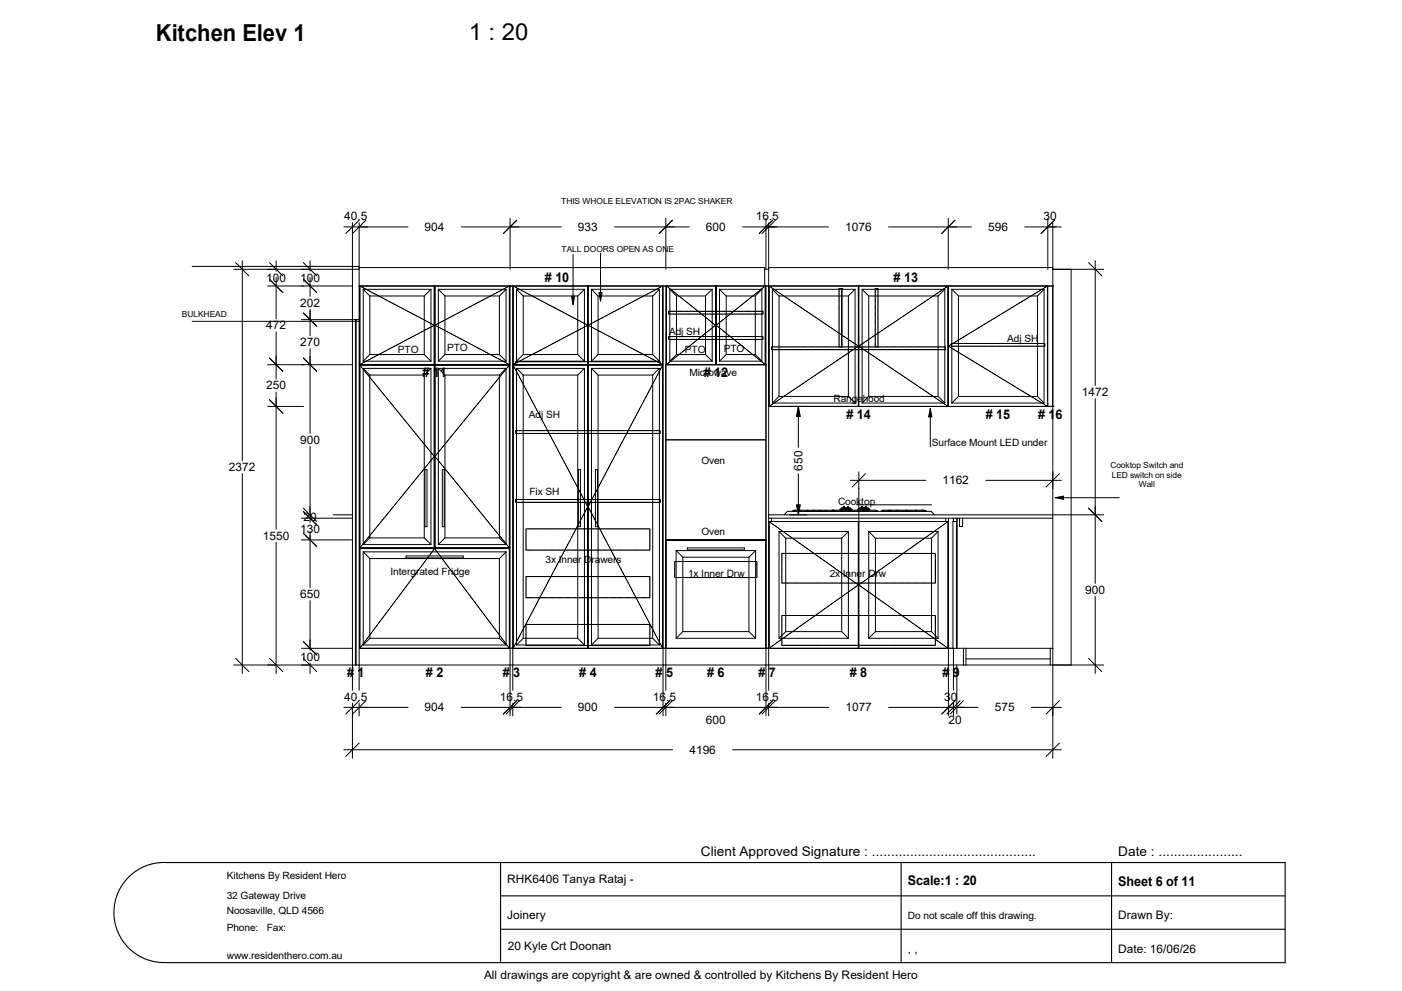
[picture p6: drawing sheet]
<svg xmlns="http://www.w3.org/2000/svg" width="420mm" height="297mm" viewBox="0 0 420 297" stroke-linecap="round" stroke-linejoin="round" font-family="sans-serif">
<path d="M150 258.5v30M269.9 258.5v30M333 258.5v30M38.5 262.9a14.9 14.9 0 0 1 11.5-4.4h335v30h-335a15 15 0 0 1-14.6-8.9 15 15 0 0 1 3.1-16.7zM150 268.5h235M150 278.5h235" fill="none" stroke="#000" stroke-width=".33"/>
<g fill="none" stroke="#000" stroke-width=".3">
<path d="M57.6 79.8h50M70.6 78.7l4 4M72.6 78.1v60M80.7 78.7l4 4M82.7 78.1v3.2M90.9 78.7l4 4M92.9 78.1v3.2M103 68h19.2M105.6 66.8v140.1M107.6 66.8v140.1M107.6 66l-4 4M109.6 66l-4 4"/>
<path d="M138.2 68h29.9M152.8 65.4v15.3M154.8 66l-4 4M171.7 76.3v15M179.9 75.9v14.3M184.1 68h22.4M199.5 65.4v15.3M201.4 66l-3.9 4M222.4 68h25.8M229.5 65.4v15.3M230.3 66.8v140.1M231.4 66l-4 4"/>
<path d="M232.3 66l-4 4M266.2 68h24.8M284.1 65.4v15.3M286.1 66l-4 4M307 68h10.9M313.9 65.4v15.3M315.4 66.8v160.4M315.9 66l-4 4M326.1 78.7l4 4M328.1 78.1v37.5M57.6 96.3h50M70 80.7h37.6"/>
<path d="M80.2 85.7h25.4M80.7 83.7l4 4M82.7 83.1v12.5M82.7 99.5v14.1M90.3 95.8h17.3M90.9 93.8l4 4M90.9 83.7l4 4M92.9 83.1v5.7M92.9 92.7v7.9M106.5 95.8v103.5M106.7 95.8v103.5M107.6 85.7h207.8"/>
<path d="M107.6 80.2h121.5v5.5M107.8 85.7l22.3 11.8-22.3 11.8zM108.8 86.7h20.3M108.8 86.7l2 2M108.8 86.7v21.5M110.8 88.7h16.3M110.8 88.7v17.6M127.1 88.7v17.6M129.1 86.7l-2 2M129.1 86.7v21.5M130.1 86.5h.2M130.1 85.7v23.6h-22.5"/>
<path d="M130.3 85.7v23.6h22.5M130.3 97.5l22.3-11.8v23.6zM131.3 86.7h20.3M131.3 86.7l2 2M131.3 86.7v21.5M133.3 88.7h16.3M133.3 88.7v17.6M149.6 88.7v17.6M151.6 86.7l-2 2M151.6 86.7v21.5M152.8 85.7v128.8M153.6 85.7v121.2"/>
<path d="M153.7 85.7l22.4 11.8-22.4 11.8zM154.7 86.7h20.4M154.7 86.7l2 2M154.7 86.7v21.5M156.7 88.7h16.4M156.7 88.7v17.6M173.1 88.7v17.6M175.1 86.7l-2 2M175.1 86.7v21.5M176.1 86.5h.1M176.1 85.7v23.6M176.2 85.7v23.6"/>
<path d="M176.2 97.5l22.3-11.8v23.6zM177.2 86.7h20.3M177.2 86.7l2 2M177.2 86.7v21.5M179.2 88.7h16.3M179.2 88.7v17.6M195.5 88.7v17.6M197.5 86.7l-2 2M197.5 86.7v21.5M198.6 85.7v128.8M199.5 85.7v121.2M199.7 85.7l14.6 11.8-14.6 11.8z"/>
<path d="M200.3 93.3h28.3v.8h-28.3zM200.7 86.7h12.7M200.7 86.7l2 2M200.7 86.7v21.5M202.7 88.7h8.6M202.7 88.7v17.6M211.3 88.7v17.6M213.4 86.7l-2.1 2M213.4 86.7v21.5M214.3 86.5h.2M214.3 85.7v23.6h-14.8M214.5 85.7v23.6h15"/>
<path d="M214.5 97.5l14.8-11.8v23.6zM215.5 86.7h12.7M215.5 86.7l2 2M215.5 86.7v21.5M217.5 88.7h8.8M217.5 88.7v17.6M226.3 88.7v17.6M228.2 86.7l-1.9 2M228.2 86.7v21.5M229.1 80.7h1.2M229.5 85.7v128.8M230.3 80.2h85.1"/>
<path d="M230.4 85.7l26.7 18-26.7 18.1zM231.4 86.7h24.8M231.4 86.7l2 2M231.4 86.7v34.1M233.4 88.7h20.7M233.4 88.7v30.1M252.2 86.5h.1M252.2 86.5h-.9v17.5M252.2 86.5v17.5M254.1 88.7v30.1M256.2 86.7l-2.1 2M256.2 86.7v34.1"/>
<path d="M257.1 86.5h.1M257.1 85.7v36.1M257.2 85.7v36.1M258.3 86.7h24.7M258.3 86.7l1.9 2M258.3 86.7v34.1M260.2 88.7h20.8M260.2 88.7v30.1M281 88.7v30.1M283 86.7l-2 2M283 86.7v34.1M284.1 85.7v36.1"/>
<path d="M285.1 86.7h27.7M285.1 86.7l2 2M285.1 86.7v34.1M287.1 88.7h23.7M287.1 88.7v30.1M310.8 88.7v30.1M312.8 86.7l-2 2M312.8 86.7v34.1M313.9 85.7v36.1M315.4 85.7h.1M315.4 80.7h15.2M320.9 80.7v118.6"/>
<path d="M80.2 109.3h25.4M80.7 119.8l4 4M80.7 107.3l4 4M82.7 117.5v41.1M90.9 107.3l4 4M92.9 104.5v25.4M107.6 109.3h45.2M107.8 109.4v54.8M107.8 109.4h22.3v54.8h-22.3M107.8 109.4l22.3 27.4-22.3 27.4M108.4 109.3h.1M108.8 110.4v52.8"/>
<path d="M108.8 108.2h20.3M108.8 110.4l2 2M108.8 110.4h20.3M110.8 112.4v48.8M110.8 106.3h16.3M110.8 106.3l-2 1.9M110.8 112.4h16.3M127.1 112.4v48.8M127.1 106.3l2 1.9M129.1 110.4v52.8M129.1 110.4l-2 2M130.1 108.5h.2"/>
<path d="M131.3 110.4v52.8M131.3 108.2h20.3M131.3 110.4h20.3M131.3 110.4l2 2M133.3 106.3h16.3M133.3 106.3l-2 1.9M133.3 112.4v48.8M133.3 112.4h16.3M149.6 112.4v48.8M149.6 106.3l2 1.9M151.6 110.4v52.8M151.6 110.4l-2 2"/>
<path d="M152 109.3h.1M152.6 109.4h-22.3v54.8h22.3M152.6 109.4v54.8M152.6 109.4l-22.3 27.4 22.3 27.4M153.7 109.3h44.8M153.7 109.4h22.4v84.9M153.7 109.4l22.4 42.5-22.4 42.4zM154.4 109.3v.1M154.5 109.3v-.9h43.3v1M154.7 108.2h20.4M154.7 110.4v82.9M154.7 110.4h20.4"/>
<path d="M154.7 110.4l2 2M156.7 106.3h16.4M156.7 112.4v78.9M156.7 106.3l-2 1.9M156.7 112.4h16.4M173.1 112.4v78.9M173.1 106.3l2 1.9M175.1 110.4v82.9M175.1 110.4l-2 2M177.2 108.2h20.3M177.2 110.4v82.9M177.2 110.4h20.3"/>
<path d="M177.2 110.4l2 2M179.2 106.3h16.3M179.2 112.4v78.9M179.2 106.3l-2 1.9M179.2 112.4h16.3M195.5 112.4v78.9M195.5 106.3l2 1.9M197.5 110.4v82.9M197.5 110.4l-2 2M198.5 109.4h-22.3v84.9M198.5 109.4v84.9l-22.3-42.4zM199.5 109.3h30"/>
<path d="M200.3 109.3h.1M200.3 100.9h28.3v.8h-28.3zM200.7 108.2h12.7M202.7 106.3h8.6M202.7 106.3l-2 1.9M211.3 106.3l2.1 1.9M214.3 108.5h.2M215.5 108.2h12.7M217.5 106.3h8.8M217.5 106.3l-2 1.9M226.3 106.3l1.9 1.9M228.6 109.3h.1"/>
<path d="M231.1 104h52.2v.8h-52.2zM233.4 118.8l-2 2M233.4 118.8h20.7M252.2 104h.1M254.1 118.8l2.1 2M257.2 103.7l26.8-18v36.1zM260.2 118.8h20.8M260.2 118.8l-1.9 2M262.2 104v-17.5h.8v17.5M281 118.8l2 2M284.1 103.7l29.7-18v36.1zM285 102.9h28v.8h-28z"/>
<path d="M287.1 118.8h23.7M287.1 118.8l-2 2M310.8 118.8l2 2M328.1 119.4v55.5M80.2 121.8h10.7M92.9 133.7v22.9M154.5 129.1h43.3v.8h-43.3zM199.5 131.8h30M230.3 121.8h83.5M231.4 120.8h24.8M239.2 121.8v12.3M258.3 120.8h24.7"/>
<path d="M278.7 122.5v11.4M284.1 120.9h.1M285.1 120.8h27.7M313.8 120.9h.1M313.9 121.8h.1M313.9 121.8h1.5M315.4 121.8h.1M72.6 142v59.8M90.3 155.3h15.3M90.9 159.8l4 4M90.9 153.3l4 4M90.9 152.3l4 4"/>
<path d="M92.9 159.3v16.8M99.9 154.3h5.7M127.3 140.8h.6v17.1h-.6zM132.5 140.8h.6v17.1h-.6zM154.4 149.7h43.4v.8h-43.4zM157.6 158.5h37.1v6.4h-37.1zM173.3 140.8h.6v17.1h-.6zM176.1 157.5h.1M178.4 140.8h.6v17.1h-.6zM230.3 155.3h85.1M230.3 154.3h100.3M230.4 156.3l26.7 19-26.7 19z"/>
<path d="M230.4 156.3h26.7v38M231.1 155.3v1M233.4 159.3v32M233.4 159.3l2 2M233.4 159.3h20.7M234.9 154.3l1-1h43.1l.9 1M237.4 153.2l.4-.3h24.5l.8 .3M238.3 152.9l-.4 .3M239.2 142.1v12.2M239.8 152.9l-.2 .3M241.4 153.2h.1M241.8 152.9v.3"/>
<path d="M242.2 153.2h.1M243.8 152.9l.2 .3M244 153.2h.1M244.4 153.2h.1M245.3 152.9l.3 .3M245.6 153.2h.1M245.8 152.9l.4 .3M247.4 152.9v.3M249.9 152.9l-.8 .3M250.4 153.2h.1M251.7 152.6h.1M251.7 152.6l.1 .3"/>
<path d="M251.8 152.9h.1M252.2 152.3h.1M252.2 152.4h.1M252.2 152.3l2.5-.1v.2M252.2 152.3v.1M252.2 152.4l-.5 .2M252.4 152.3l-.4 .3 .1 .3M253 152.3v-.5h-.3l-.1 1.1M253 152.3l.1 .6M253.3 152.3l.4 .3-.1 .3M253.4 152.2h.1M253.5 152.3l.5 .3"/>
<path d="M253.6 152.2v.2M254 152.6h.1M254 152.6l-.1 .3M254.1 159.3v32M254.1 159.3l-2 2M254.2 152.2v-.4h-.3l-.1 .7M254.2 152.2l.1 .6M254.6 152.2l.3 .4-.1 .2M254.7 152.4h-2.5M254.7 152.4l.5 .2M254.7 144h22.7M255.2 152.6h-3.5"/>
<path d="M255.2 152.6l-.1 .2-3.3 .1M256.6 151.3h22.5M257 152.6h.1M257 152.6h3.5M257 152.6l.2 .2M257.1 157.8h.1M257.2 152.8h.1M257.2 156.3h26.8M257.3 141.4l-.1 52.9M257.5 152.2h.1M257.5 152.4h.1M257.5 152.2h2.5v.2"/>
<path d="M257.5 152.4h2.5M257.5 152.2v.2M257.5 152.4l-.5 .2M257.7 152.2l-.3 .4v.2M258 152.2l-.1 .6M258.1 152.2v-.4h.2v.4M258.2 152.6h.1M258.2 152.6l.1 .2M258.3 152.8h.1M258.4 152.2l.1 .3M258.5 152.5h.1M258.7 152.2h.1"/>
<path d="M258.7 152.4h.1M258.7 152.4l-.5 .2M258.7 152.2v.2M258.9 152.2h.1M258.9 152.2l-.4 .4 .1 .2M259.3 142l-4 4M259.5 152.2v-.4h-.3l-.1 1M259.6 152.2l.1 .6M259.9 152.2l.3 .4-.1 .2M260 152.4l.5 .2M260.2 159.3v32M260.2 159.3h20.8"/>
<path d="M260.2 159.3l2 2M260.5 152.6l-.1 .2h-3.2M264 153.2l.4-.3h12.6l.5 .3M264.9 152.9l-.3 .3M266.2 152.9l-.6 .3M266.2 153.2h.1M266.4 153.2h.1M266.9 152.9l-.5 .3M268.4 153.2h.1M268.6 153.2h.1M268.9 152.9l-.3 .3M270.6 153.2h.1"/>
<path d="M271.6 152.9v.3M272.3 153.2h.1M272.8 153.2h.1M274.3 152.9l.3 .3M276.2 152.9l.5 .3M281 159.3v32M281 159.3l-2 2M283.3 155.3v1M284.1 155.3v59.2M285.6 155.3v1M286.6 155.3v39h28.8M286.7 155.3v39"/>
<path d="M287.4 155.3v2.5h1v-2.5M295.3 144h22.6M316.1 149.2h19.2M317.4 142l-4 4M326.1 152.3l4 4M82.7 162.5v39.3M90.3 161.8h15.3M108.8 165.4v27.9M108.8 163.2h20.3M108.8 165.4l2 2M108.8 165.4h42.8M110.8 167.4v23.9"/>
<path d="M110.8 161.2h16.3M110.8 161.2l-2 2M110.8 167.4h38.8M121.7 166.6h17.1v.6h-17.1zM127.1 161.2l2 2M131.3 163.2h20.3M133.3 161.2h16.3M133.3 161.2l-2 2M149.6 167.4v23.9M149.6 161.2l2 2M151.6 165.4v27.9M151.6 165.4l-2 2"/>
<path d="M157.6 172.8h37.1v6.4h-37.1zM176.1 164.8h.1M176.1 164.7h.1M176.1 171.8h.1M176.1 171.9h.1M176.1 179.1h.1M176.1 179h.1M199.5 161.8h30M200.3 161.8v.2M202.1 168.3h24.6v4.8h-24.6zM202.6 165l1.9 2M202.6 165v26.3"/>
<path d="M202.6 165h23.8M204.5 167v22.3M204.5 167h19.9M205.9 164.2h17.1v.6h-17.1zM224.4 167v22.3M226.4 165l-2 2M226.4 165v26.3M228.6 161.8v.2M234.2 165.9h46v8.8h-46zM235.4 161.3h16.7M235.4 161.3v28M252.1 161.3v28"/>
<path d="M257.1 163.4h.1M257.1 174.6h.1M257.2 175.3l26.8-19v38zM262.2 161.3h16.8M262.2 161.3v28M279 161.3v28M328.1 178.8v23M70 199.3h260.6M70.6 197.3l4 4M80.7 197.3l4 4M90.3 194.3h15.3M90.9 197.3l4 4"/>
<path d="M90.9 192.3l4 4M92.9 180v14.9M92.9 198.7v3.1M107.8 194.3v-29.9h44.8v29.9M107.8 194.3h44.8M107.8 194.3l22.4-29.9 22.4 29.9M108.8 193.3h42.8M110.8 191.3h38.8M110.8 191.3l-2 2M149.6 191.3l2 2M152.8 194.3h133.7v-38h-1v38M154.7 193.3h20.4"/>
<path d="M156.7 191.3h16.4M156.7 191.3l-2 2M157.6 187.1h37.1v6.4h-37.1zM173.1 191.3l2 2M176.1 186.1h.1M176.1 186.2h.1M176.1 193.3h.1M177.2 193.3h20.3M179.2 191.3h16.3M179.2 191.3l-2 2M195.5 191.3l2 2M199.6 194.3v-32.3h29.8v32.3"/>
<path d="M202.6 191.3h23.8M204.5 189.3l-1.9 2M204.5 189.3h19.9M224.4 189.3l2 2M233.4 191.3h20.7M234.2 184.5h46v8.9h-46zM235.4 189.3h16.7M235.4 189.3l-2 2M252.1 189.3l2 2M257.1 193.3h.1M257.1 193.5h.1M257.1 182h.1"/>
<path d="M257.1 193.2h.1M260.2 191.3h20.8M262.2 189.3h16.8M262.2 189.3l-2 2M279 189.3l2 2M285.6 194.3v12.6M286.6 199.3v14.7M288.6 194.3v5M289.4 194.3v5M289.4 197.5h25.2M314.6 194.3v5M326.1 197.3l4 4"/>
<path d="M103 212h19.2M105.6 210.8v16.4M107.6 210.8v3.7M107.6 210l-4 4M109.6 210l-4 4M138.2 212h29.9M153.6 210.8v3.7M154.8 210l-4 4M155.6 210l-4 4M184.1 212h64.1M199.5 210.8v3.7M200.6 210l-4 4"/>
<path d="M201.4 210l-3.9 4M230.3 210.8v3.7M231.4 210l-4 4M232.3 210l-4 4M266.2 212h26.8M285.6 210.8v3.7M286.1 210l-4 4M287.6 210l-4 4M288.6 210l-4 4M309 212h8.9M317.4 210l-4 4M103 224.7h98.5"/>
<path d="M107.6 222.7l-4 4M219.4 224.7h98.5M317.4 222.7l-4 4"/>
</g>
<path d="M171.2 88.8h1l-.5 2.5zM179.4 87.7h1l-.5 2.5zM239.2 121.8l.5 3h-1.1zM278.7 122.5l.5 2.5h-1zM238.6 151.3h1.1l-.5 3zM316.1 149.2l2.5-.5v.9z" fill="#000" stroke="#000" stroke-width=".3"/>
<g font-size="7">
<text x="46.7" y="12.2">Kitchen Elev 1</text>
<text x="140.4" y="12">1 : 20</text>
</g>
<g font-size="4">
<text x="163.2" y="84.6"># 10</text>
<text x="267.7" y="84.6"># 13</text>
<text x="126.5" y="113"># 11</text>
<text x="210.8" y="113"># 12</text>
<text x="253.5" y="125.5"># 14</text>
<text x="295.3" y="125.5"># 15</text>
<text x="311" y="125.5"># 16</text>
<text x="104" y="203"># 1</text>
<text x="127.6" y="203"># 2</text>
<text x="150.6" y="203"># 3</text>
<text x="173.5" y="203"># 4</text>
<text x="196.4" y="203"># 5</text>
<text x="211.8" y="203"># 6</text>
<text x="227.2" y="203"># 7</text>
<text x="254.6" y="203"># 8</text>
<text x="282.3" y="203"># 9</text>
<text x="210" y="256.5">Client Approved Signature : ...........................................</text>
<text x="335" y="256.5">Date : ......................</text>
<text x="272" y="265.3">Scale:1 : 20</text>
<text x="335" y="265.5">Sheet 6 of 11</text>
</g>
<g font-size="3.5">
<text x="103.1" y="66">40.5</text>
<text x="226.4" y="66">16.5</text>
<text x="312.6" y="66">30</text>
<text x="127.2" y="69.2">904</text>
<text x="173.1" y="69.2">933</text>
<text x="211.5" y="69.2">600</text>
<text x="253.2" y="69.2">1076</text>
<text x="296" y="69.2">596</text>
<text x="79.8" y="84.4">100</text>
<text x="89.9" y="84.4">100</text>
<text x="89.9" y="91.9">202</text>
<text x="79.8" y="98.7">472</text>
<text x="89.9" y="103.7">270</text>
<text x="79.8" y="116.7">250</text>
<text x="324.1" y="118.7">1472</text>
<text x="89.9" y="133">900</text>
<text x="68.6" y="141.2">2372</text>
<text x="240.4" y="141.1" transform="rotate(-90 240.4 141.1)">650</text>
<text x="282.3" y="145.1">1162</text>
<text x="90.9" y="156">20</text>
<text x="78.7" y="161.8">1550</text>
<text x="89.9" y="159.7">130</text>
<text x="89.9" y="179.2">650</text>
<text x="325.1" y="178">900</text>
<text x="89.9" y="198">100</text>
<text x="103.1" y="210">40.5</text>
<text x="127.2" y="213.2">904</text>
<text x="149.7" y="210">16.5</text>
<text x="173.1" y="213.2">900</text>
<text x="195.6" y="210">16.5</text>
<text x="226.4" y="210">16.5</text>
<text x="253.2" y="213.2">1077</text>
<text x="282.9" y="210">30</text>
<text x="298" y="213.2">575</text>
<text x="211.5" y="217.1">600</text>
<text x="284.1" y="217.1">20</text>
<text x="206.5" y="225.9">4196</text>
<text x="152" y="264.5">RHK6406 Tanya Rataj -</text>
<text x="152" y="275.5">Joinery</text>
<text x="335" y="275.5">Drawn By:</text>
<text x="152.1" y="284.6">20 Kyle Crt Doonan</text>
<text x="272" y="285.5">, ,</text>
<text x="335" y="285.5">Date: 16/06/26</text>
<text x="145" y="293.5">All drawings are copyright &amp; are owned &amp; controlled by Kitchens By Resident Hero</text>
</g>
<g font-size="3">
<text x="200.4" y="100.3">Adj SH</text>
<text x="119.2" y="105.8">PTO</text>
<text x="134" y="105.2">PTO</text>
<text x="205.2" y="105.8">PTO</text>
<text x="216.8" y="105.5">PTO</text>
<text x="301.8" y="102.4">Adj SH</text>
<text x="206.5" y="112.7">Microwave</text>
<text x="158.5" y="125.4">Adj SH</text>
<text x="249.7" y="120.6">Rangehood</text>
<text x="279.2" y="133.7">Surface Mount LED under</text>
<text x="210.1" y="139.1">Oven</text>
<text x="158.6" y="148.5">Fix SH</text>
<text x="251" y="151.3">Cooktop</text>
<text x="210.1" y="160.3">Oven</text>
<text x="117" y="172.2">Intergrated Fridge</text>
<text x="163.4" y="168.7">3x Inner Drawers</text>
<text x="206.1" y="172.8">1x Inner Drw</text>
<text x="248.5" y="172.8">2x Inner Drw</text>
<text x="67.9" y="263.5">Kitchens By Resident Hero</text>
<text x="67.9" y="269.5">32 Gateway Drive</text>
<text x="67.9" y="274">Noosaville, QLD 4566</text>
<text x="272" y="275.5">Do not scale off this drawing.</text>
<text x="67.9" y="279">Phone:</text>
<text x="79.9" y="279">Fax:</text>
<text x="67.9" y="287.5">www.residenthero.com.au</text>
</g>
<g font-size="2.5">
<text x="168.2" y="61.2">THIS WHOLE ELEVATION IS 2PAC SHAKER</text>
<text x="168.2" y="75.6">TALL DOORS OPEN AS ONE</text>
<text x="54.5" y="95">BULKHEAD</text>
<text x="332.6" y="140.4">Cooktop Switch and</text>
<text x="333.1" y="143.2">LED switch on side</text>
<text x="341.2" y="146">Wall</text>
</g>
</svg>
